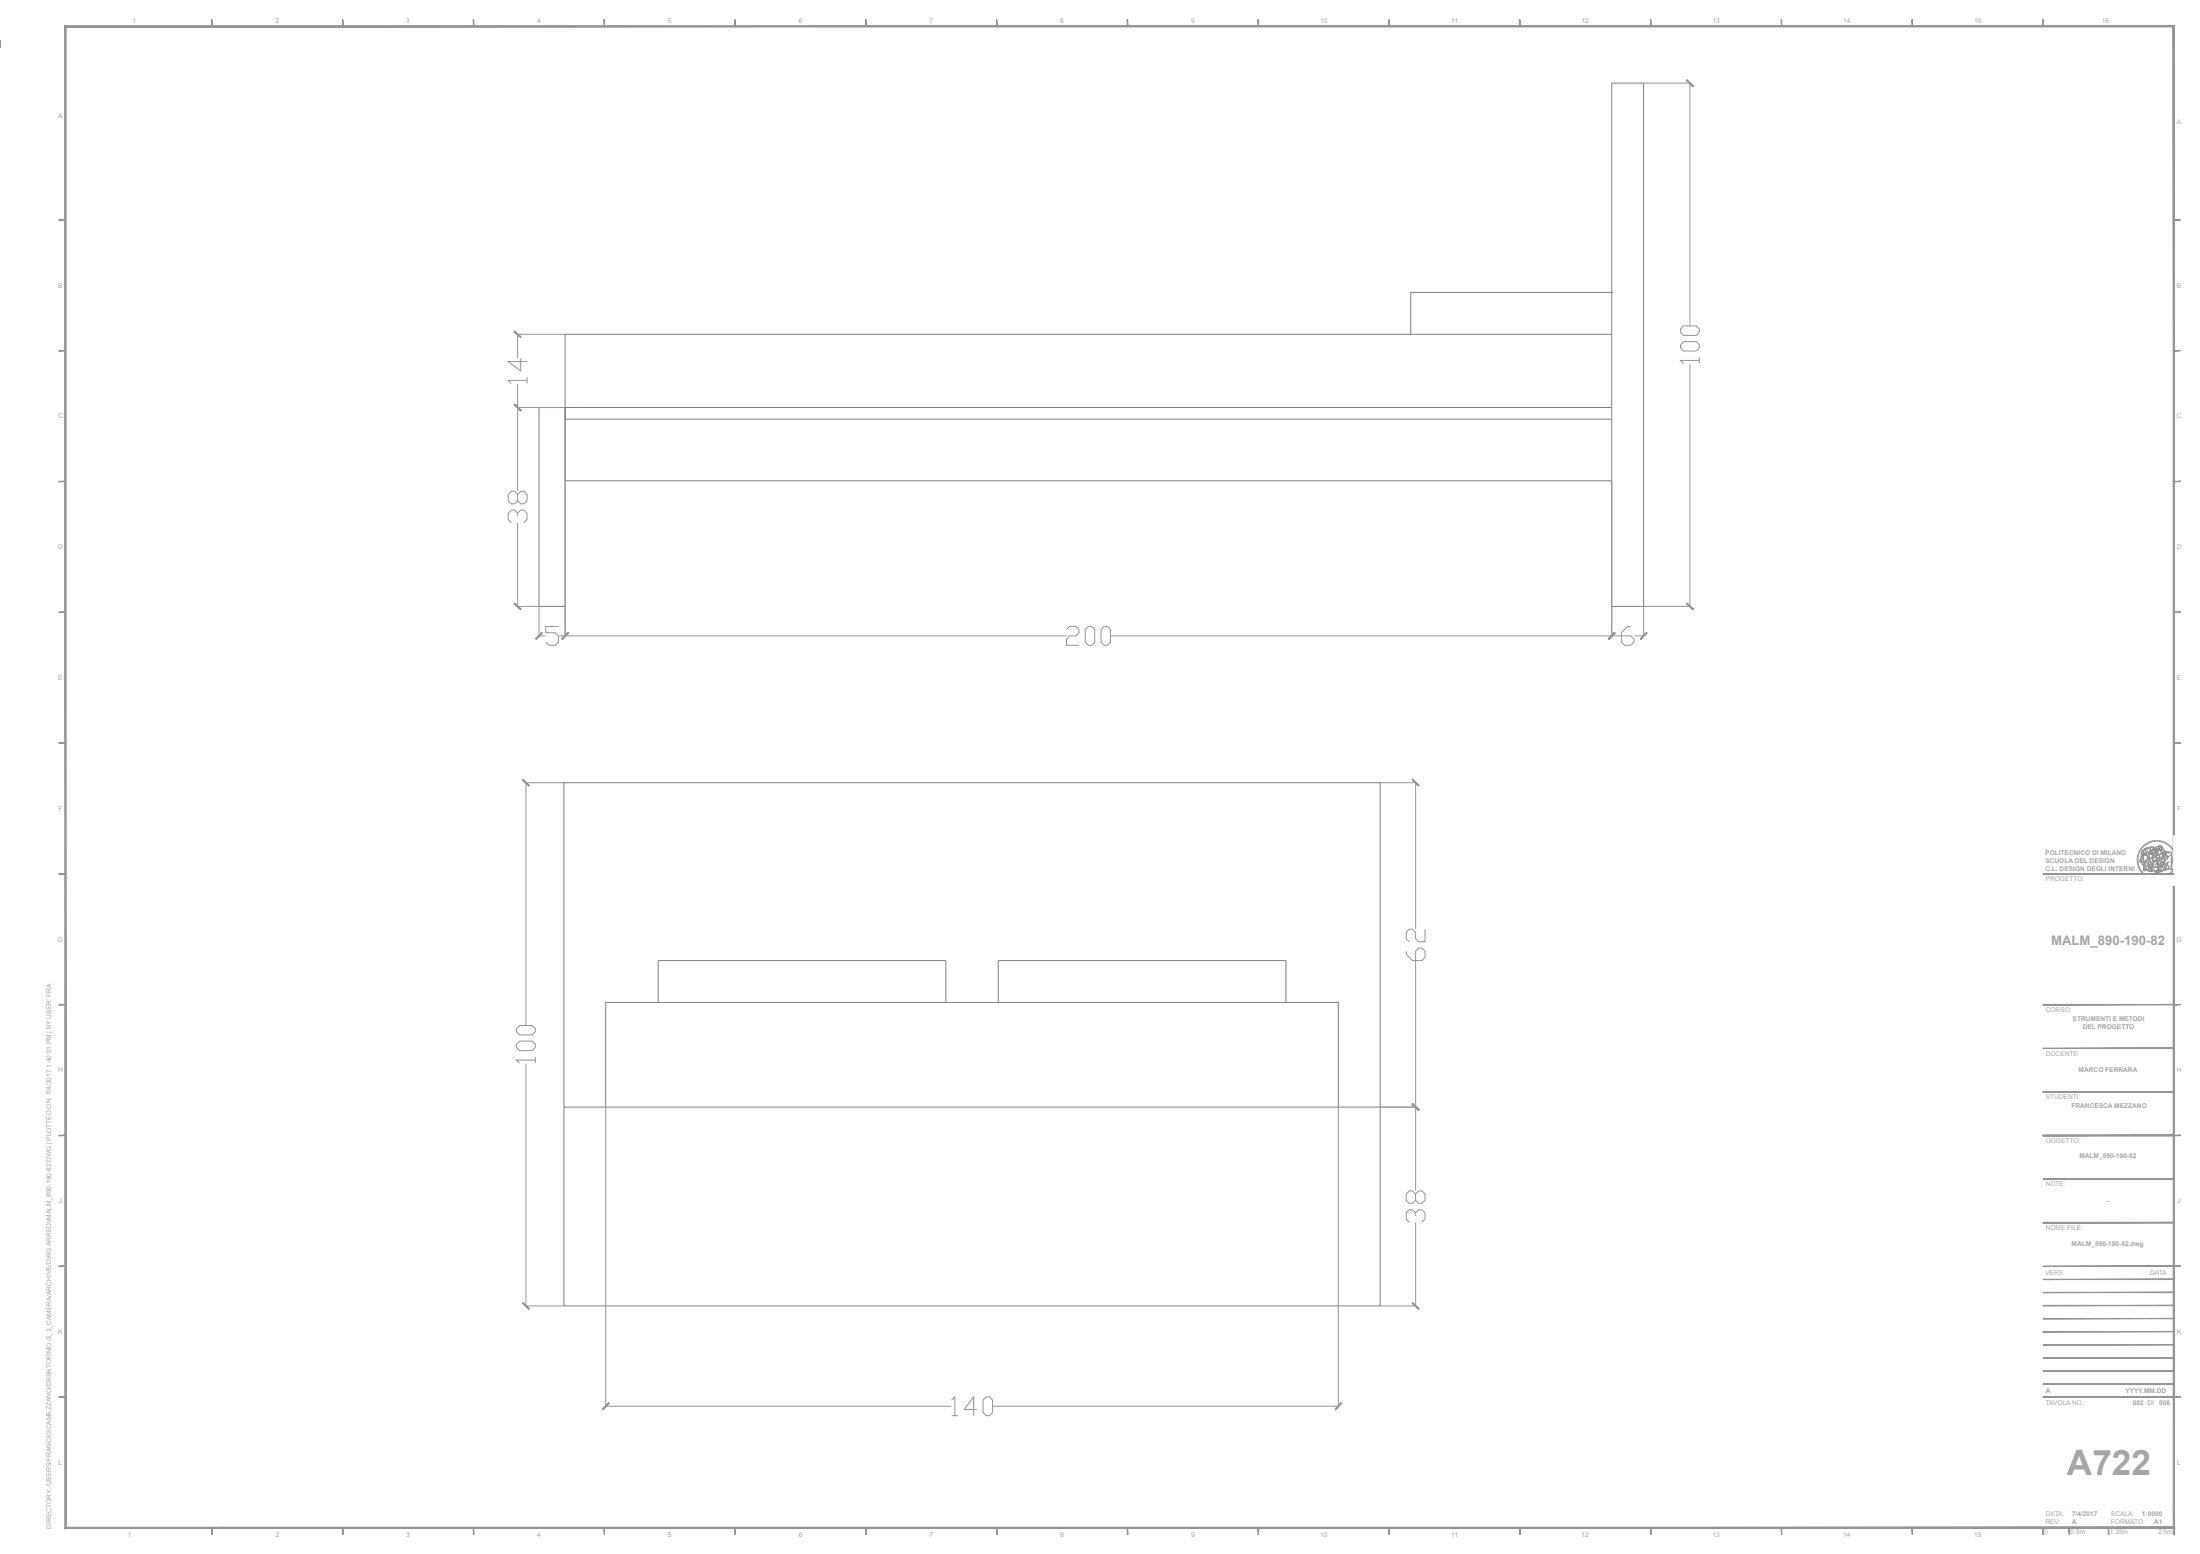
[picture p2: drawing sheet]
<svg xmlns="http://www.w3.org/2000/svg" width="841mm" height="594mm" viewBox="0 0 841 594" stroke-linecap="round" stroke-linejoin="round" font-family="sans-serif">
<path d="M628.3 31.8h-12.2v200M616.3 111.8h-77v16M616.1 127.8h-400.1v104M616.1 155.8h-410.1v76M216 183.8h400.1M215.6 299.2h312v200h-312zM251.6 383.2v-16h110v16M381.6 383.2v-16h110v16M215.6 423.2h312M231.6 423.2v-40h280v40" fill="none" stroke="#7f7f7f" stroke-width=".38"/>
<path d="M628.3 31.8v200h-12.2M206 155.8h10v28M216 155.8v4.4h400.1M206 231.8h10" fill="none" stroke="#7f7f7f" stroke-width=".38"/>
<g fill="none" stroke="#959595" stroke-width=".38">
<path d="M628.4 31.8h17.7M646 31.8v92.7M197.7 127.8h18.2M197.9 127.8v9.1M199.1 137v4.8l-4.8-3.6h7.2M643.6 130.6h4.8l1.2 1.2v1.2l-1.2 1.2h-4.8l-1.2-1.2v-1.2zM643.6 124.6h4.8l1.2 1.2v1.2l-1.2 1.2h-4.8l-1.2-1.2v-1.2zM646 139.1v92.7M649.6 137.8h-7.2l1.2 1.2M649.6 136.6v2.4M197.7 155.8h18.2M197.9 146.7v41"/>
<path d="M201.5 145.4h-7.2l1.2 1.2M201.5 144.2v2.4M197.9 197.4v-1.2l-1.2-1.2h-1.2l-1.2 1.2v2.4l1.2 1.2M197.9 196.2l1.2-1.2h1.2l1.2 1.2v2.4l-1.2 1.2M197.9 189l1.2-1.2h1.2l1.2 1.2v2.4l-1.2 1.2h-1.2l-1.2-1.2v-2.4l-1.2-1.2h-1.2l-1.2 1.2v2.4l1.2 1.2h1.2l1.2-1.2M197.9 199.9v31.9M216 183.9v59.3M616.1 183.9v59.3M197.7 231.8h8.3M206 231.9v11.3M213.5 239.5h-4.9v2.4h3.6l1.3 1.2v2.4l-1.3 1.2h-2.3l-1.3-1.2M623.4 239.5h-1.2l-2.4 2.4v3.6l1.2 1.2h2.4l1.2-1.2v-1.3l-1.2-1.1h-3.6"/>
<path d="M628.3 231.9v11.3M628.4 231.8h17.7M206 243.1h2.5M213.6 243.1h193.9M407.7 240.6l1.2-1.1h2.4l1.2 1.1v1.3l-1.2 1.2h-2.4l-1.2 1.1v2.5h4.8M414.9 240.6l1.2-1.1h1.2l1.2 1.1v4.9l-1.2 1.2h-1.2l-1.2-1.2zM420.9 240.6l1.2-1.1h1.2l1.2 1.1v4.9l-1.2 1.2h-1.2l-1.2-1.2zM424.6 243.1h195.1M624.8 243.1h3.5M200.9 299.2h14.6M201 299.2v92.7M527.7 299.2h13.6"/>
<path d="M541.2 299.2v55.9M816.8 328.7h.7M816.8 328.4h.7M816.8 328l.7 .1M816.9 327.6l.6 .1M816.9 327.3l.7 .1M817 326.9l.7 .2M817.1 326.6l.7 .2M817.2 326.2l.6 .3M817.3 325.9l.7 .3M817.5 325.6l.6 .3M817.5 329l-.7 .1"/>
<path d="M817.5 329.4h-.7M817.5 329.7l-.6 .1M817.6 330l-.7 .1M817.6 325.3l.6 .3M817.6 330.3l-.6 .2M817.7 330.6l-.6 .2M817.8 324.9l.6 .4M817.8 330.9l-.6 .3M817.9 331.2l-.6 .3M818 324.6l.6 .4M818.1 331.5l-.7 .3M818.2 324.3l.5 .4"/>
<path d="M818.2 331.8l-.6 .4M818.4 332.1l-.6 .4M818.4 324l.5 .5M818.5 332.4l-.6 .4M818.6 323.8l.5 .4M818.7 332.7l-.6 .4M818.9 323.5l.4 .5M818.9 332.9l-.5 .5M819.1 323.3l.5 .4M819.1 333.2l-.5 .5M819.3 333.4l-.5 .5M819.4 323l.4 .5"/>
<path d="M819.5 333.7l-.4 .5M819.6 322.8l.4 .5M819.7 333.9l-.4 .5M819.9 322.6l.4 .5M820 334.1l-.4 .6M820.2 322.3l.4 .6M820.3 334.3l-.4 .6M820.5 322.2l.3 .6M820.6 334.5l-.4 .6M820.8 322l.3 .6M820.8 334.7l-.3 .6M821.1 334.8l-.3 .6"/>
<path d="M821.1 321.8l.3 .6M821.4 335l-.3 .6M821.4 321.7l.3 .6M821.7 335.1l-.3 .7M821.8 321.5l.2 .7M822 335.3l-.3 .6M822.1 321.4l.2 .7M822.3 335.4l-.2 .6M822.5 321.3l.1 .7M822.6 335.5l-.2 .6M822.8 328.1l.6-.5 .6 .1a.58 .58 0 0 1 .5 .9h-.3a.72 .72 0 0 1-.8 .5 .72 .72 0 0 1-.6-.8zM822.8 321.2l.2 .7"/>
<path d="M822.9 335.6l-.1 .6M823.2 321.2l.1 .6M823.2 335.6l-.1 .7M823.3 329l.6 .4 .4-.5a.49 .49 0 0 0 .4-.5 .49 .49 0 0 0-.3-.5l-1.1-.2-.5 .7-.2-.1 .5-1.3 1.3 .2 .5-.4v-.3l.6 .1 .2 1-.3 .6 .2 .5-1 1.3h-.3l.5 .2-.1 .4 .3-.3-.1 .4a1 1 0 0 1-1.7 .7l-.4-.5 .5-1.6M823.5 321.1l.1 .7M823.6 335.6l-.1 .7M823.6 332.9l2-.5 1.2 .3-2.1 .6zM823.9 321.1v.7M823.9 335.7l-.1 .7M824.2 335.7v.7M824.2 321.1v.7M824.5 335.7v.7"/>
<path d="M824.6 321.1v.7M824.7 333.3l2.1-.6v.3l-2.1 .6zM824.8 335.7l.1 .7M825 321.1l-.1 .7M825 331.5l.3-.1 .1 1.1-.3-.6-.3 .7zM825.2 335.7l.1 .7M825.3 323.5a.81 .81 0 0 1 1.1 0 .81 .81 0 0 1 0 1.2l-.3 .8 .3-1.2a.55 .55 0 0 0-.7-.4 .55 .55 0 0 0-.4 .7l-.1 .5-.2-.8zM825.3 321.1l-.1 .7M825.5 335.6l.1 .7M825.5 326.6l.7-.4 1.1 .2a1.12 1.12 0 0 1 0 1.2 1.12 1.12 0 0 1-1.1 .5l-.7-.7zM825.6 328.6l.8-.1-1.1 2.2v.9l-.3-.1-.2 .6-.1-.9zM825.6 324l.6-.2 .2 .5-.3 .5-.6-.1z"/>
<path d="M825.6 321.2l-.1 .6M825.8 335.6l.1 .6M826 321.2l-.2 .7M826.1 329.6l.8-.1-.5 1.3 .1 .8a.47 .47 0 0 1-.7 0 .47 .47 0 0 1 .1-.7zM826.1 335.5l.2 .6M826.4 326.2l1.1-.6h.8l-.7 1zM826.4 321.3l-.2 .7M826.4 335.4l.2 .7M826.5 324.3l1.2 1.3a.83 .83 0 0 1-1.3 0zM826.7 321.4l-.2 .7M826.8 335.3l.2 .7M827 321.5l-.2 .7"/>
<path d="M827.1 327.6h.3l-.2 1.9-1.1 .1 .3-1.1zM827.1 335.2l.2 .7M827.4 321.6l-.3 .7M827.4 335.1l.2 .6M827.5 330.6l1.2-1-.9 2.3a.45 .45 0 0 1 .1 .7 .45 .45 0 0 1-.7 0 .45 .45 0 0 1 .1-.7zM827.7 334.9l.3 .7M827.7 321.8l-.3 .6M827.9 334.8l.4 .5M828 322l-.3 .6M828.2 334.6l.4 .6M828.3 322.1l-.3 .6M828.5 325.8l.1-.2a1.23 1.23 0 0 1 1.5 .8l-.1 .1a11.6 11.6 0 0 1 0 5.2l.3 .4h-2.5l.9-2.5-1.5 1.4v-.4a5 5 0 0 1 1.6-3.1l.2-.1a.9 .9 0 0 1-.9-.6 .9 .9 0 0 1 .4-1z"/>
<path d="M828.5 334.4l.4 .6M828.6 322.3l-.3 .6M828.8 334.2l.3 .6M828.9 322.5l-.4 .6M829 334l.4 .5M829.2 322.7l-.4 .6M829.2 333.8l.5 .5M829.5 322.9l-.5 .5M829.5 333.6l.5 .4M829.7 333.4l.5 .4M829.7 323.2l-.4 .5M829.9 333.1l.5 .4"/>
<path d="M830 323.4l-.5 .5M830.1 332.8l.5 .4M830.2 323.7l-.5 .5M830.3 332.5l.5 .4M830.5 324l-.5 .4M830.5 332.3l.6 .3M830.6 332l.6 .3M830.7 324.3l-.6 .4M830.8 331.7l.6 .3M830.9 324.5l-.6 .4M830.9 331.4l.6 .3M831 331.1l.6 .3"/>
<path d="M831.1 324.9l-.6 .3M831.1 330.8l.7 .2M831.2 325.2l-.6 .3M831.2 330.5l.7 .1M831.3 330.2l.6 .1M831.3 329.8l.7 .2M831.4 325.5l-.6 .3M831.4 329.5l.7 .1M831.4 329h.7M831.4 328.6h.7M831.4 329.2h.7M831.6 325.8l-.7 .3"/>
<path d="M831.7 326.2l-.7 .2M831.8 326.5l-.7 .2M831.9 326.8l-.7 .2M831.9 327.2l-.6 .1M832 327.6h-.7M832.1 327.9l-.7 .1M832.1 328.3h-.7M544.8 355.2v4.8h-2.5l-1.1-1.2v-2.4l-1.3-1.2h-1.2l-1.1 1.2v2.4l1.1 1.2M537.6 363.6v1.2l2.3 2.4h3.6l1.3-1.2v-2.4l-1.3-1.2h-1.2l-1.1 1.2v3.6M541.2 367.3v87.8M197.4 393.2l1.2-1.2h4.8l1.2 1.2v1.2l-1.2 1.2h-4.8l-1.2-1.2zM198.6 398h4.8l1.2 1.2v1.2l-1.2 1.2h-4.8l-1.2-1.2v-1.2z"/>
<path d="M201 406.5v92.7M204.6 405.2h-7.2l1.2 1.2M204.6 404v2.4M231.6 423.3v114.4M511.6 423.3v114.4M527.7 423.2h13.6M541.2 456.4l1.1-1.2h1.2l1.3 1.2v2.4l-1.3 1.2h-1.2l-1.1-1.2v-2.4l-1.3-1.2h-1.2l-1.1 1.2v2.4l1.1 1.2h1.2l1.3-1.2M541.2 464.8v-1.2l-1.3-1.2h-1.2l-1.1 1.2v2.4l1.1 1.2M541.2 463.6l1.1-1.2h1.2l1.3 1.2v2.4l-1.3 1.2M541.2 467.3v31.9M200.9 499.2h14.6M527.7 499.2h13.6"/>
<path d="M231.6 537.5h132.1M363.8 535.2l1.2-1.3v7.2M373.4 538.8h-4.8l3.6-4.9v7.2M377 533.9h1.2l1.2 1.3v4.7l-1.2 1.2h-1.2l-1.2-1.2v-4.7zM379.5 537.5h132.1M363.8 541.1h2.4"/>
</g>
<g fill="#959595" stroke="#959595" stroke-width=".38">
<path d="M232.7 536.2l-2.2 2.7 2.4-2.4zM232.7 536.2l-2.2 2.7-.2-.3z"/>
<path d="M512.7 536.2l-2.4 2.4 .2 .3zM512.7 536.2l.2 .3-2.4 2.4z"/>
<path d="M207.1 241.7l-2.1 2.7 2.4-2.4zM204.7 244.1l2.4-2.4-2.1 2.7z"/>
<path d="M214.7 244.1l.3 .3 2.1-2.7zM217.1 241.7l.3 .3-2.4 2.4z"/>
<path d="M217.1 241.7l-2.1 2.7 2.4-2.4zM214.7 244.1l2.4-2.4-2.1 2.7z"/>
<path d="M614.8 244.1l.2 .3 2.2-2.7zM617.2 241.7l.2 .3-2.4 2.4z"/>
<path d="M617.2 241.7l-2.2 2.7 2.4-2.4zM614.8 244.1l2.4-2.4-2.2 2.7z"/>
<path d="M627 244.1l.3 .3 2.1-2.7zM629.4 241.7l.3 .3-2.4 2.4z"/>
<path d="M539.8 298.1l2.4 2.4 .3-.3zM539.8 298.1l.3-.3 2.4 2.4z"/>
<path d="M540.1 421.8l-.3 .3 2.7 2.1zM539.8 422.1l2.7 2.1-.3 .3z"/>
<path d="M539.8 422.1l2.4 2.4 .3-.3zM539.8 422.1l.3-.3 2.4 2.4z"/>
<path d="M540.1 497.9l-.3 .2 2.7 2.1zM539.8 498.1l2.7 2.1-.3 .3z"/>
<path d="M644.7 30.7l2.4 2.4 .2-.2zM644.7 30.7l.2-.2 2.4 2.4z"/>
<path d="M644.9 230.4l-.2 .3 2.6 2.2zM644.7 230.7l2.6 2.2-.2 .2z"/>
<path d="M199.7 298.1l2.4 2.4 .3-.3zM199.7 298.1l.2-.3 2.5 2.4z"/>
<path d="M199.9 497.9l-.2 .2 2.7 2.1zM199.7 498.1l2.7 2.1-.3 .3z"/>
<path d="M196.6 154.7l2.3 2.4 .3-.2zM196.6 154.7l.2-.2 2.4 2.4z"/>
<path d="M196.6 230.7l2.6 2.2-2.4-2.5zM196.6 230.7l2.6 2.2-.3 .2z"/>
<path d="M196.6 126.7l2.3 2.4 .3-.3zM196.6 126.7l.2-.2 2.4 2.3z"/>
<path d="M196.6 154.7l2.6 2.2-2.4-2.4zM196.6 154.7l2.6 2.2-.3 .2z"/>
<path d="M831 484.1l2.5-.2zM831 483.9h2.5z"/>
<path d="M831 534.1l2.5-.2zM831 533.9h2.5z"/>
<path d="M430.9 7.6l.2 2.5v-2.5zM430.9 7.6l.2 2.5h-.2z"/>
<path d="M25.3 583.8l-.5 .5 806-.5zM24.8 584.3l806-.5 .5 .5z"/>
<path d="M830.8 10.3v573.5l.5 .5zM830.8 10.3l.5-.5v574.5z"/>
<path d="M25.3 10.3h805.5l.5-.5zM24.8 9.8h806.5l-806 .5z"/>
<path d="M24.8 9.8l.5 574v-573.5zM24.8 9.8l.5 574-.5 .5z"/>
<path d="M380.9 7.6l.2 2.5v-2.5zM380.9 7.6l.2 2.5h-.2z"/>
<path d="M480.9 7.6l.2 2.5v-2.5zM480.9 7.6l.2 2.5h-.2z"/>
<path d="M531 7.6l.1 2.5zM531 7.6l.1 2.5z"/>
<path d="M580.9 7.6l.2 2.5zM580.9 7.6l.2 2.5z"/>
<path d="M630.9 7.6l.2 2.5zM630.9 7.6l.2 2.5z"/>
<path d="M680.9 7.6l.2 2.5zM680.9 7.6l.2 2.5z"/>
<path d="M730.9 7.6l.2 2.5zM730.9 7.6l.2 2.5z"/>
<path d="M780.9 7.6l.2 2.5zM780.9 7.6l.2 2.5z"/>
<path d="M22.5 284.1l2.5-.1zM22.5 284h2.5z"/>
<path d="M22.5 234.1l2.5-.1zM22.5 234h2.5z"/>
<path d="M22.5 184.1l2.5-.1zM22.5 184h2.5z"/>
<path d="M22.5 134.1l2.5-.1zM22.5 134h2.5z"/>
<path d="M22.5 84.1l2.5-.1zM22.5 84h2.5z"/>
<path d="M22.5 384.1l2.5-.2zM22.5 383.9h2.5z"/>
<path d="M22.5 434.1l2.5-.2zM22.5 433.9h2.5z"/>
<path d="M22.5 484.1l2.5-.2zM22.5 483.9h2.5z"/>
<path d="M22.5 534.1l2.5-.2zM22.5 533.9h2.5z"/>
<path d="M22.5 334.1l2.5-.2zM22.5 333.9h2.5z"/>
<path d="M330.9 7.6l.2 2.5zM330.9 7.6l.2 2.5z"/>
<path d="M280.9 7.6l.2 2.5zM280.9 7.6l.2 2.5z"/>
<path d="M230.9 7.6l.2 2.5zM230.9 7.6l.2 2.5z"/>
<path d="M180.9 7.6l.2 2.5zM180.9 7.6l.2 2.5z"/>
<path d="M130.9 7.6l.2 2.5zM130.9 7.6l.2 2.5z"/>
<path d="M80.9 7.6l.2 2.5zM80.9 7.6l.2 2.5z"/>
<path d="M0 15.6l.1 2.5zM0 15.6l.1 2.5z"/>
<path d="M716.5 583.9h60zM716.5 584.1l60-.2z"/>
<path d="M831 284.1l2.5-.1zM831 284h2.5z"/>
<path d="M831 234.1l2.5-.1zM831 234h2.5z"/>
<path d="M831 184.1l2.5-.1zM831 184h2.5z"/>
<path d="M831 134.1l2.5-.1zM831 134h2.5z"/>
<path d="M831 84.1l2.5-.1zM831 84h2.5z"/>
<path d="M831 384.1l2.5-.2zM831 383.9h2.5z"/>
<path d="M831 434.1l2.5-.2zM831 433.9h2.5z"/>
<path d="M831 484.1l2.5-.2zM831 483.9h2.5z"/>
<path d="M831 534.1l2.5-.2zM831 533.9h2.5z"/>
<path d="M831 334.1l2.5-.2zM831 333.9h2.5z"/>
<path d="M430.9 584l.2 2.5v-2.5zM430.9 584l.2 2.5h-.2z"/>
<path d="M380.9 584l.2 2.5v-2.5zM380.9 584l.2 2.5h-.2z"/>
<path d="M480.9 584l.2 2.5v-2.5zM480.9 584l.2 2.5h-.2z"/>
<path d="M531 584l.1 2.5zM531 584l.1 2.5z"/>
<path d="M580.9 584l.2 2.5zM580.9 584l.2 2.5z"/>
<path d="M630.9 584l.2 2.5zM630.9 584l.2 2.5z"/>
<path d="M680.9 584l.2 2.5zM680.9 584l.2 2.5z"/>
<path d="M730.9 584l.2 2.5zM730.9 584l.2 2.5z"/>
<path d="M330.9 584l.2 2.5zM330.9 584l.2 2.5z"/>
<path d="M280.9 584l.2 2.5zM280.9 584l.2 2.5z"/>
<path d="M230.9 584l.2 2.5zM230.9 584l.2 2.5z"/>
<path d="M180.9 584l.2 2.5zM180.9 584l.2 2.5z"/>
<path d="M130.9 584l.2 2.5zM130.9 584l.2 2.5z"/>
<path d="M80.9 584l.2 2.5zM80.9 584l.2 2.5z"/>
<path d="M780.9 584l.2 2.5zM780.9 584l.2 2.5z"/>
</g>
<path d="M824.3 329.9l.3 .1 .2-.6 .5-.2-.5 1.4v-.4z" fill="none" stroke="#959595" stroke-width=".38"/>
<g fill="none" stroke="#959595" stroke-width=".38">
<path d="M818.7 326.3l1.3 .3 .6-.3 .1 .4a1.68 1.68 0 0 1-2.1-.2zM818.9 326.8l-.8 2.6 .4 .1M818.9 325.4l.4-.3 .1 .8 1.2 .4-.6 .3-1.1-.1-.4-.6zM819.1 326.9l.5 .1-.3 .6 .1 2.1-.4 .1-.5-.3zM819.5 324.8l.5-.5 1.3-.1a.83 .83 0 0 0-1.2 .4 .83 .83 0 0 0 .5 1.1v.6a.97 .97 0 0 1-1.1-.4 .97 .97 0 0 1 0-1.1zM819.5 330.8l.7 .3 .9-.1 .4 1 .2-.2 .2 .3v-.5l.3 .4-.2-.5 .4 .2-.1-.2a.72 .72 0 0 1-.4-1.1h.4l.4 1a.88 .88 0 0 1-.2 1.3 .88 .88 0 0 1-1.3-.2l-.4-.2a1.58 1.58 0 0 1-1.3-1.4zM819.6 326.9h1.1l.6 1.1-.1 .5-1.1 .5a.54 .54 0 0 1 0 .6 .54 .54 0 0 1-.7 .2l-.1-2.2zM819.7 331.5l2.1 1.2a.7 .7 0 0 0 1-.6 .65 .65 0 0 1 .1 .9 .65 .65 0 0 1-.9 .1l-1.4-.6a.43 .43 0 0 0-.4-.3 .43 .43 0 0 0-.4 .4l-.2 .3-.2-.4zM820 329.6l.5-.3a.99 .99 0 0 1 .7 .9 .99 .99 0 0 1-.5 1l-1.2-.4-.2-.3 .7-.3zM820.1 329l1.1-.5 .3 .2a1.02 1.02 0 0 1 1.3-.4 1.02 1.02 0 0 1 .5 1.3l-.8 .8-.6-.1 .1-.2a.49 .49 0 0 0 .2-.6 .49 .49 0 0 0-.6-.3 .49 .49 0 0 0-.3 .6l-.1 .2-.7-.7-.3 .2zM820.3 324.5l.5-.2a.82 .82 0 0 1 1.2 .3 .82 .82 0 0 1-.5 1.1l-.2 .4 .2 .6a1.1 1.1 0 0 0 .7 1.4h-.3a.43 .43 0 0 1-.6 .5 .43 .43 0 0 1-.1-.7l-.4-.8a2.05 2.05 0 0 0-.8-2.1zM820.7 326.9h-1.6a.86 .86 0 0 0-.7 1.2l-.6 1 .3 .3"/>
<path d="M821.4 329.4l.3-.2a.46 .46 0 0 1 .5 .2 .46 .46 0 0 1 0 .5h-.1a.85 .85 0 0 0 0 1.5l.3 .3-.4-.2 .2 .5-.3-.4 .1 .5-.3-.3-.2 .2 .1-.3a1.82 1.82 0 0 1-.2-2.3zM821.6 326l.7-.3 .3 .3-.4 .2 .2 .4-.6-.1zM821.6 325.5l.9-.4-.1 .6-1.1 .5zM821.9 324l.5-.3 .9 .2a.32 .32 0 0 1 .4 0 .32 .32 0 0 1 0 .5 .32 .32 0 0 1-.4 0l-.3 .1a.67 .67 0 0 1-.8 .1 .67 .67 0 0 1-.3-.6zM822 324.5l.5 .3 .7-.5 .3 .2-.6 .8-1-.1zM822.3 326l.9 .1-.5 .6a.4 .4 0 0 1-.4-.2 .4 .4 0 0 1 0-.5zM822.7 326l.5 .1-.2 .2a.34 .34 0 0 1-.3 .4 .34 .34 0 0 1-.4-.3 .34 .34 0 0 1 .3-.4l.2 .1-.3 .1M822.8 331l.8 .6M823.1 324.6l.2 .2M823.2 324.7l-.1 .1M823.2 329l1-.4a.5 .5 0 0 1-.1 .6 .5 .5 0 0 1-.7 0zM823.5 324.9l.9-.2a.33 .33 0 0 1-.2 .5 .33 .33 0 0 1-.4-.3z"/>
<path d="M823.5 325.8l.8-.3 .5 .5a.4 .4 0 0 1 .2 .5 .4 .4 0 0 1-.4 .3v-.1a.58 .58 0 0 0 0-.8 .58 .58 0 0 0-.9 0 .67 .67 0 0 1 .4 .8 .67 .67 0 0 1-.7 .5l-.3-.4zM823.6 332.9l1.1 .4v.3l-1.1-.4zM823.9 325.6a.75 .75 0 0 1 .8 .7 .75 .75 0 0 1-.8 .8zM823.9 330.1l-.3 1.6 1.1-.3M824 324.4l.7 .1 .1 .4-.9-.2zM824 328.8l.2 .1M824.1 328.9h.1M824.3 324.8l-.8 .1h.3a.35 .35 0 0 0 .2 .4 .35 .35 0 0 0 .4-.2 .35 .35 0 0 0-.1-.4l.1 .2M824.9 324.5l.1 .4M824.9 326.5l.1-1.5-.2-.3a.59 .59 0 0 1-.5-.9 .59 .59 0 0 1 1-.1l-.1 1.4 .2-.6 .2 .4 .5-.1 .1 .5a.53 .53 0 0 1 .3 .6 .53 .53 0 0 1-.5 .4l-.5 .4M825.5 324.3h.3M825.7 324.3v.1"/>
<path d="M826 324.5h.2M826.1 324.5h.1M826.3 327.8h.1M826.5 327.7l-.3 .1M827.2 329.5l-1.1 .1v1a.61 .61 0 0 0-.4 .7 .61 .61 0 0 0 .7 .4v-.9l.5-1.3M828.6 325.6a.93 .93 0 0 0-.5 1.1 .93 .93 0 0 0 .9 .7M828.8 327.6l-.3 1M828.9 331l.2 .8 .5 .4M830 326.6l.4 2-.4 2.8 .3 .7h-2.5"/>
</g>
<g fill="none" stroke="#959595" stroke-width=".38">
<path d="M818.7 326.3v.5M819.1 326.9l-.3 .6-.3 2 .7 .3M819.4 330.5v.1a1.19 1.19 0 0 0 1.7 .4M819.5 330.8v.1a3.7 3.7 0 0 0 2.7 2M819.6 327l-.3 .6 .1 2.1M819.7 331.5l-.3 .9 .2 .5 .3-.2-.1-.3 .6-.1a2.14 2.14 0 0 0 2.6 .5l-.2-.7M819.8 329.9a.48 .48 0 0 0-.7-.1 .48 .48 0 0 0 .1 .8 .71 .71 0 0 1 .7-.4 .71 .71 0 0 1 .6 .6M820.4 329.2l.7 .8M820.5 329.3l-.6 .5 .1 .4M820.8 327.2l.3 1.4M821.1 324.5l-.5 1.8 .7 1.7-.1 .4 .3 .3 .3-.5 .4-.1a2.35 2.35 0 0 1-.8-2.1l.1-.3a.91 .91 0 0 0 .4-1.3 .91 .91 0 0 0-1.3-.2 1.08 1.08 0 0 0-1.2 .5 1.08 1.08 0 0 0 .2 1.3l1 .3-.6 .3-1.5-.4 .8-1.1M821.2 328.5l-1 .4-.2 .4 .2 .2"/>
<path d="M821.3 324.2a.78 .78 0 0 0-1.1 .3 .78 .78 0 0 0 .3 1h.1M821.4 329.4l.3-.2a.46 .46 0 0 1 .5 .2 .46 .46 0 0 1 0 .5h-.1a.85 .85 0 0 0 0 1.5l.3 .3-.4-.1 .2 .4-.3-.4 .1 .5-.3-.3-.2 .2 .1-.3a1.82 1.82 0 0 1-.2-2.3zM821.6 326l.2 .5 .6 .1M821.7 324.3v-.2a1.14 1.14 0 0 1 2 .4l-.5-.2-.7 .5-.5-.2M822.2 328.1l.7 .3M822.3 330.4l.5 1.7a.77 .77 0 0 1-1 .6M822.4 325.7l.2 .3M822.5 325.5l-1.2 .7M822.5 329l-.8 .2M822.5 325.1l-.3 .5M822.6 328.7l.8 .4M822.8 329.1a.72 .72 0 0 1 .1 1 .72 .72 0 0 1-.9 .2"/>
<path d="M822.8 328.4l.6-.8 1 .3 .2 .7-1.3 .4M822.9 328.4a1.06 1.06 0 0 1 0 1.7M823 325.1h.1M823.1 330.3l.1 1M823.1 327l-.5 1.3M823.3 329.8l-.7 1.4M823.5 324.5l-.6 .8-.9-.1M823.6 332.9l2-.5 1.2 .3-2.1 .6zM823.9 324.7a.36 .36 0 0 1 .6-.3 .36 .36 0 0 1 0 .6M823.9 329.2h.1M824.1 329.1h.1M824.2 325.8l-.2 .1"/>
<path d="M824.3 327.2v.7M824.4 328.6l-.1 .2a.5 .5 0 0 1-.4 .5 .5 .5 0 0 1-.5-.3M824.4 325.7l.1 .4M824.5 325.9a.45 .45 0 0 0-.7-.2 .45 .45 0 0 0 .1 .7 .45 .45 0 0 1 .1 .6 .45 .45 0 0 1-.6 .2 .45 .45 0 0 1-.2-.6l.1-.1a.83 .83 0 0 1 1-1 .83 .83 0 0 1 .4 1.4l-.1-.3M824.7 326.2l-.3 .1M824.7 326v.5h-.8M824.7 326.9l-.8 .3M824.7 333.3v.2M824.8 329.8v.2l.2-.2M824.8 324.9l.2 .1-.2 1.1M824.8 330.1l-.1 .4 .3-.2M825 327.5l-.2 1.3"/>
<path d="M825 326.7l.5 .2M825.1 328.6l-.3 .8M825.2 329.2l-.6 .8h-.3l.5 .2M825.3 327.6l-.5 .8M825.3 323.5a.84 .84 0 0 1 1.2 .1 .84 .84 0 0 1-.1 1.2l-.3 .7 .3-1.2-.2-.5a.84 .84 0 0 0-.9 1.2l-.3-.6zM825.3 323.5l-.9 .2-.2 .6M825.4 324.5l.2 .4 .5-.1M825.6 328.7l-.9 2.5 .1 .9 .5-.7 .2 1.4-.4-.9-.4 1.1 .2-.9M825.6 324.7l.2 .1M825.6 327.6l-.2 .5 .1 .5 1.1-.2 .3-.5M825.7 324.6l.1 .1M826.3 325.3l.3 .6"/>
<path d="M826.4 328.5l-1.1 2.2v.9M826.5 324.3l1 1M826.5 328v.1M826.8 332.7v.3l-2.1 .6-1.1-.4v-.3M827.1 325.2l.6 .4M827.1 327.3l-.1 .5M827.1 326.4l.5 .4M827.2 330.8l.2 .4M827.4 327.6l-.1 1.8a2.15 2.15 0 0 0-.1 2.7M827.6 326.6l.1-.4a1.5 1.5 0 0 1 2.5 .1 1.42 1.42 0 0 1-1.1 1.1 1.42 1.42 0 0 1-1.5-.6M827.6 326.8l-.4 .6a.64 .64 0 0 1-.5 .7 .64 .64 0 0 1-.7-.3 .73 .73 0 0 1-.3-1.1 .73 .73 0 0 1 1.1-.1l-.2 .7a.45 .45 0 0 0 .6-.1 .45 .45 0 0 0-.1-.7l-.2-.1a.87 .87 0 0 0-.9-.1 .87 .87 0 0 0-.5 .8M827.7 328.4v.5"/>
<path d="M828.1 327.5l-.9 .1M828.1 331.7l.6 .5M828.3 325.6h-.8l-1.1 .6M828.5 330.6l.8 .8M828.6 327.5l-1.1 1.8-.3 1.7 1.9-1.5M828.7 329.6l-.9 2.3a.47 .47 0 0 1 0 .7 .47 .47 0 0 1-.7-.1 .47 .47 0 0 1 .2-.7l.3-1.2M829.2 326.1l-.3 .3M830 327.7v3.3"/>
</g>
<g fill="#fff" stroke="#fff" stroke-width=".38">
<path d="M806 334l30.8 4.3h-30.8z"/>
<path d="M806 334h25l5.8 4.3z"/>
<path d="M831 319.5h5.8l-5.8 14.5z"/>
<path d="M836.8 319.5v18.8l-5.8-4.3z"/>
</g>
<path d="M806 334h25v-14.5h5.8v18.8h-30.8z" fill="none" stroke="#fff" stroke-width=".38"/>
<g fill="#959595" stroke="#959595" stroke-width=".38">
<path d="M831 534.1l2.5-.2zM831 533.9h2.5z"/>
<path d="M781 533.9h50zM781 534.1l50-.2z"/>
<path d="M781 533.9h50zM781 534.1l50-.2z"/>
<path d="M781 529h50zM781 529.1l50-.1z"/>
<path d="M781 524h50zM781 524.1l50-.1z"/>
<path d="M781 518.9h50zM781 519.1l50-.2z"/>
<path d="M781 513.9h50zM781 514.1l50-.2z"/>
<path d="M781 509h50zM781 509.1l50-.1z"/>
<path d="M781 504h50zM781 504.1l50-.1z"/>
<path d="M781 499h50zM781 499.1l50-.1z"/>
<path d="M781 494h50zM781 494.1l50-.1z"/>
<path d="M781 400.8l50-.2zM781 400.6h50z"/>
<path d="M781 417.5h50v-.2zM781 417.3h50l-50 .2z"/>
<path d="M781 417.3v.2l50-.2zM781 417.5l50-.2v.2z"/>
<path d="M781 433.9h50zM781 434.1l50-.2z"/>
<path d="M781 334.1l50-.2zM781 333.9h50z"/>
<path d="M781 433.9h50zM781 434.1l50-.2z"/>
<path d="M781 450.6h50zM781 450.8l50-.2z"/>
<path d="M781 433.9h50zM781 434.1l50-.2z"/>
<path d="M781 433.9h50zM781 434.1l50-.2z"/>
<path d="M781 384.1l50-.2zM781 383.9h50z"/>
<path d="M781 467.3v.2l50-.2zM781 467.5l50-.2v.2z"/>
<path d="M781 467.3v.2l50-.2zM781 467.5l50-.2v.2z"/>
<path d="M781 489h50zM781 489.1l50-.1z"/>
<path d="M781 483.9h50zM781 484.1l50-.2z"/>
<path d="M831 534.1l2.5-.2zM831 533.9h2.5z"/>
<path d="M780.9 584l.2 2.5zM780.9 584l.2 2.5z"/>
<path d="M790.9 584l.2 2.5v-2.5zM790.9 584l.2 2.5h-.2z"/>
<path d="M805.9 584l.2 2.5zM805.9 584l.2 2.5z"/>
<path d="M830.8 584l.5 2.5v-2.5zM830.8 584l.5 2.5h-.5z"/>
</g>
<text font-size="13.4" fill="#a5a5a5" x="790.2" y="563.8">A722</text>
<text font-size="5" fill="#a5a5a5" x="784.1" y="361.3">MALM_890-190-82</text>
<g font-size="2.5" fill="#a5a5a5">
<text x="50.7" y="8.9">1</text>
<text x="105.3" y="8.9">2</text>
<text x="155.3" y="8.9">3</text>
<text x="205.3" y="8.9">4</text>
<text x="255.3" y="8.9">5</text>
<text x="305.3" y="8.9">6</text>
<text x="355.3" y="8.9">7</text>
<text x="405.3" y="8.9">8</text>
<text x="455.3" y="8.9">9</text>
<text x="504.6" y="8.9">10</text>
<text x="554.7" y="8.9">11</text>
<text x="604.6" y="8.9">12</text>
<text x="654.6" y="8.9">13</text>
<text x="704.6" y="8.9">14</text>
<text x="754.6" y="8.9">15</text>
<text x="803.5" y="8.9">16</text>
<text x="22.3" y="45">A</text>
<text x="832.2" y="47.2">A</text>
<text x="22.3" y="109.9">B</text>
<text x="832.2" y="109.9">B</text>
<text x="22.2" y="160">C</text>
<text x="832.1" y="160">C</text>
<text x="22.2" y="210">D</text>
<text x="832.1" y="210">D</text>
<text x="22.3" y="259.9">E</text>
<text x="832.2" y="259.9">E</text>
<text x="22.4" y="309.9">F</text>
<text x="832.2" y="309.9">F</text>
<text x="781.9" y="327">POLITECNICO DI MILANO</text>
<text x="781.9" y="330">SCUOLA DEL DESIGN</text>
<text x="781.9" y="333">C.L. DESIGN DEGLI INTERNI</text>
<text x="782" y="336.8">PROGETTO:</text>
<text x="22.1" y="359.9">G</text>
<text x="832" y="359.9">G</text>
<text x="782" y="386.8">CORSO:</text>
<text x="792.3" y="390.2">STRUMENTI E METODI</text>
<text x="796.2" y="393.3">DEL PROGETTO</text>
<text x="782" y="403.5">DOCENTE:</text>
<text x="22.2" y="409.9">H</text>
<text x="794.6" y="409.9">MARCO FERRARA</text>
<text x="832.1" y="409.9">H</text>
<text x="782" y="420.1">STUDENTI:</text>
<text x="791.9" y="423.6">FRANCESCA MEZZANO</text>
<text x="782" y="436.8">OGGETTO:</text>
<text x="794.9" y="442.8">MALM_890-190-82</text>
<text x="782" y="453.5">NOTE:</text>
<text x="22.5" y="459.9">J</text>
<text x="805.5" y="459.9">-</text>
<text x="832.4" y="459.9">J</text>
<text x="782" y="470.1">NOME FILE:</text>
<text x="791.9" y="476.3">MALM_890-190-82.dwg</text>
<text x="781.9" y="487.4">VERS</text>
<text x="821.9" y="487.4">DATA</text>
<text x="22.3" y="509.9">K</text>
<text x="832.2" y="509.9">K</text>
<text x="782" y="532.4">A</text>
<text x="812.5" y="532.4">YYYY.MM.DD</text>
<text x="782" y="536.9">TAVOLA NO.:</text>
<text x="815.4" y="536.9">002 DI</text>
<text x="825.3" y="536.9">006</text>
<text x="22.4" y="559.9">L</text>
<text x="832.3" y="559.9">L</text>
<text x="782" y="579.5">DATA:</text>
<text x="792" y="579.4">7/4/2017</text>
<text x="807" y="579.4">SCALA:</text>
<text x="818.8" y="579.4">1:0000</text>
<text x="19.6" y="584.3" transform="rotate(-90 19.6 584.3)">DIRECTORY: /USERS/FRANCESCAMEZZANO/DESKTOP/MO-S_3_CAMERA/ARCHIVE/DWG ARREDI/MALM_890-190-82.DWG | PLOTTED ON: 7/4/2017 1:40:01 PM | BY USER: FRA</text>
<text x="48.8" y="587.4">1</text>
<text x="105.3" y="587.4">2</text>
<text x="155.3" y="587.4">3</text>
<text x="205.3" y="587.4">4</text>
<text x="255.3" y="587.4">5</text>
<text x="305.3" y="587.4">6</text>
<text x="355.3" y="587.4">7</text>
<text x="405.3" y="587.4">8</text>
<text x="455.3" y="587.4">9</text>
<text x="504.6" y="587.4">10</text>
<text x="554.7" y="587.4">11</text>
<text x="604.6" y="587.4">12</text>
<text x="654.6" y="587.4">13</text>
<text x="704.6" y="587.4">14</text>
<text x="754.6" y="587.4">15</text>
<text x="781.5" y="586.5">0</text>
<text x="781.9" y="582.4">REV:</text>
<text x="791.5" y="586.5">0.5m</text>
<text x="792" y="582.4">A</text>
<text x="806.5" y="586.5">1.25m</text>
<text x="807" y="582.4">FORMATO:</text>
<text x="823.5" y="582.4">A1</text>
<text x="825" y="586.5">2.5m</text>
</g>
</svg>
